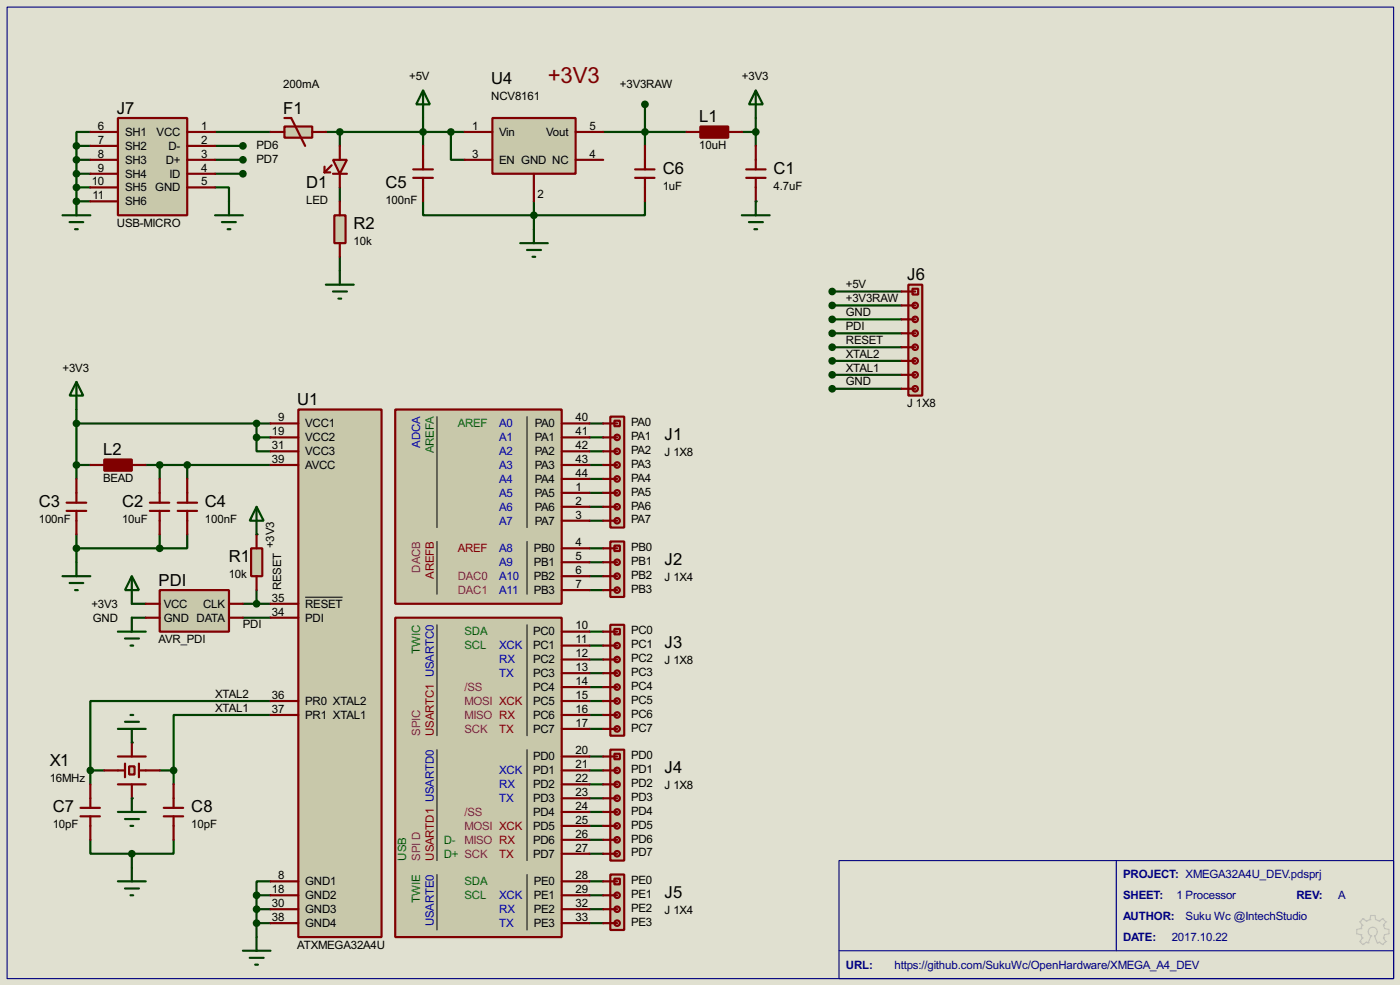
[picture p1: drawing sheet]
<svg xmlns="http://www.w3.org/2000/svg" width="256mm" height="180mm" viewBox="0 0 256 180" stroke-linecap="round" stroke-linejoin="round" font-family="sans-serif">
<path d="M0 0h256.5v180.3h-256.5z" fill="#e0e0d0"/>
<path d="M1.3 1.3h254v177.8h-254zM153.7 157.5h101.6v21.6h-101.6zM204.5 157.5v16.5M153.7 174h101.6" fill="none" stroke="#000080" stroke-width=".2"/>
<g fill="none" stroke="#c0c0c0" stroke-width=".2">
<path d="M249.2 172.3h.1M249.2 168.7h.1M249.3 171.1h.1M249.3 170h.1M249.6 171.7h.1M249.6 169.4h.1M249.7 168.2l.7 .4 .6-.3 .1-.7h.8l.1 .7 .7 .3 .6-.4 .6 .5-.4 .6 .2 .7 .8 .2-.1 .7-.7 .2-.2 .6 .4 .7-.6 .5-.6-.4-.4 .1-.5-1.3a.83 .83 0 0 0 .3-1.3 .83 .83 0 0 0-1.3 0 .83 .83 0 0 0 .4 1.3l-.5 1.3-.4-.1-.6 .4-.5-.5 .4-.7-.3-.6-.7-.2v-.8l.7-.1 .3-.7-.4-.6zM249.7 172.9h.1M249.7 168.2h.1M250.3 172.5h.1M250.3 168.6h.1M250.7 172.6h.1"/>
<path d="M251 168.3h.1M251.2 171.3h.1M251.8 171.3h.1M252.4 172.6h.1M252.7 168.6h.1M252.7 172.5h.1M253.3 168.2h.1M253.3 172.9h.1M253.5 169.4h.1M253.5 171.7h.1M253.9 168.7h.1M253.9 172.3h.1"/>
</g>
<path d="M47 163.9v7.6M47 169h2.6M47 166.4h2.6M47 163.9h2.6M49.6 161.3h-2.6v2.6" fill="none" stroke="#004000" stroke-width=".4"/>
<circle cx="138.5" cy="36.9" r=".2" fill="#004000"/>
<g fill="none" stroke="#004000" stroke-width=".4">
<path d="M135.9 24.2h2.6v2.5M14 77.5h35.6M14 75v12.7M47 77.5v2.6M14 85.1h2.6M14 97.8v5.1M26.7 85.1h22.9M29.3 85.1v2.6M29.3 97.8v2.6M34.3 97.8v2.6h-5M34.3 85.1v2.6M47 80.1v2.5h2.6"/>
<path d="M47 80.1h2.6M14 100.4h15.3M47 108v2.5h2.6"/>
</g>
<circle cx="47" cy="97.8" r=".2" fill="#004000"/>
<g fill="none" stroke="#004000" stroke-width=".4">
<path d="M39.4 34.3h2.6v2.6M108 77.5h2.5M108 80.1h2.5M108 82.6h2.5M108 85.1h2.5M108 87.7h2.5M108 90.2h2.5M108 92.8h2.5M108 95.3h2.5M24.2 110.5h2.5M24.2 113.1h2.5M44.5 110.5h2.5"/>
<path d="M44.5 113.1h5.1M108 100.4h2.5M108 102.9h2.5M108 105.5h2.5M108 108h2.5M108 115.6h2.5M108 118.2h2.5M108 120.7h2.5M108 123.2h2.5M108 125.8h2.5M108 128.3h2.5M108 130.9h2.5"/>
<path d="M108 133.4h2.5M108 138.5h2.5M108 141h2.5M108 143.6h2.5M108 146.1h2.5M108 148.6h2.5M108 151.2h2.5M108 153.7h2.5M108 156.3h2.5M108 161.3h2.5M108 163.9h2.5M108 166.4h2.5"/>
<path d="M108 169h2.5"/>
</g>
<circle cx="14" cy="36.9" r=".2" fill="#004000"/>
<g fill="none" stroke="#004000" stroke-width=".4">
<path d="M118.2 19.1v7.6M14 26.7v10.2h2.6M14 34.3h2.6M14 31.8h2.6M14 29.3h2.6M14 26.7h2.6M16.6 24.2h-2.6v2.5M39.4 31.8h5.1M39.4 29.3h5.1M39.4 26.7h5.1M39.4 24.2h10.2M59.7 24.2h25.4"/>
<path d="M62.3 24.2v2.5M62.3 34.3v2.6M77.5 36.9v2.5h40.7v-2.5M77.5 21.6v5.1M82.6 24.2v5.1h2.5M97.8 36.9v5.1M110.5 24.2h15.3M138.5 21.6v2.6M62.3 47v2.6M152.5 53.4h12.7M152.5 55.9h12.7M152.5 58.5h12.7"/>
<path d="M152.5 66.1h12.7M152.5 68.6h12.7M152.5 71.2h12.7M152.5 63.6h12.7M152.5 61h12.7M49.6 130.9h-17.8v10.1M49.6 128.3h-33v12.7M16.6 153.7v2.6h7.6M16.6 141v2.6M16.6 141h2.5M24.2 156.3v2.5M29.3 141h2.5"/>
<path d="M31.8 153.7v2.6h-7.6M31.8 141v2.6"/>
</g>
<g fill="#004000">
<circle cx="24.2" cy="135.9" r=".2"/>
<circle cx="24.2" cy="146.1" r=".2"/>
</g>
<path d="M72.4 113.1h30.5v58.4h-30.5z" fill="#c8c8aa" stroke="#800000" stroke-width=".4"/>
<path d="M80.1 114.4v20.3M96.6 114.4v20.3M80.1 137.2v20.3M96.6 137.2v20.3M80.1 160.1v10.1M96.6 160.1v10.1" fill="none" stroke="#000" stroke-width=".18"/>
<g fill="#c8c8aa" stroke="#800000" stroke-width=".4">
<path d="M54.7 75h15.2v96.5h-15.2z"/>
<path d="M72.4 75h30.5v35.5h-30.5z"/>
</g>
<path d="M80.1 76.3v20.3M96.6 76.3v20.3M80.1 99.1v9.7M96.6 99.1v9.7M55.9 109.3h6.9" fill="none" stroke="#000" stroke-width=".18"/>
<g fill="none" stroke="#800000" stroke-width=".4">
<path d="M125.8 24.2h2.5M133.4 24.2h2.5M136.7 31h3.6M136.7 32.6h3.6M138.5 26.7v4.3M138.5 32.6v4.3M49.6 77.5h5.1M102.9 77.5h5.1M12.2 93.5h3.6M12.2 92h3.6M14 87.7v4.3M14 93.5v4.3"/>
<path d="M16.6 85.1h2.5M24.2 85.1h2.5M27.5 93.5h3.5M27.5 92h3.5M29.3 87.7v4.3M29.3 93.5v4.3M32.6 93.5h3.5M32.6 92h3.5M34.3 87.7v4.3M34.3 93.5v4.3M49.6 80.1h5.1M49.6 82.6h5.1"/>
<path d="M49.6 85.1h5.1M102.9 80.1h5.1M102.9 82.6h5.1M102.9 85.1h5.1M102.9 90.2h5.1M102.9 92.8h5.1M102.9 95.3h5.1M102.9 87.7h5.1M49.6 113.1h5.1M49.6 110.5h5.1M102.9 115.6h5.1M102.9 118.2h5.1"/>
<path d="M102.9 100.4h5.1M102.9 102.9h5.1M102.9 105.5h5.1M102.9 108h5.1M49.6 128.3h5.1M49.6 130.9h5.1M102.9 120.7h5.1M102.9 123.2h5.1M102.9 125.8h5.1M102.9 128.3h5.1M102.9 130.9h5.1M102.9 133.4h5.1"/>
<path d="M102.9 138.5h5.1M102.9 141h5.1M102.9 143.6h5.1M102.9 146.1h5.1M102.9 148.6h5.1M102.9 151.2h5.1M102.9 153.7h5.1M102.9 156.3h5.1M49.6 161.3h5.1M49.6 163.9h5.1M49.6 166.4h5.1M49.6 169h5.1"/>
<path d="M102.9 161.3h5.1M102.9 163.9h5.1M102.9 166.4h5.1M102.9 169h5.1"/>
</g>
<g fill="none" stroke="#004000" stroke-width=".4">
<path d="M135.9 39.4h5.1M138.5 36.9v2.5M137.2 40.7h2.6M138.2 42h.5M14 69.9l1.3 2.5h-2.5zM14 69.9v5.1M11.5 105.5h5.1M12.8 106.7h2.5M13.8 108h.5M14 102.9v2.6M44.5 174h5.1M45.8 175.3h2.5"/>
<path d="M46.8 176.6h.5M47 171.5v2.5"/>
</g>
<g fill="#004000" stroke="#004000" stroke-width=".4">
<circle cx="47" cy="169" r=".5"/>
<circle cx="47" cy="166.4" r=".5"/>
<circle cx="47" cy="163.9" r=".5"/>
<circle cx="138.4" cy="24.2" r=".5"/>
<circle cx="47" cy="77.5" r=".5"/>
<circle cx="47" cy="80.1" r=".5"/>
<circle cx="29.2" cy="85.1" r=".5"/>
<circle cx="29.2" cy="100.4" r=".5"/>
<circle cx="34.3" cy="85.1" r=".5"/>
<circle cx="14" cy="85.1" r=".5"/>
<circle cx="14" cy="77.5" r=".5"/>
<circle cx="14" cy="100.4" r=".5"/>
</g>
<g fill="#800000" stroke="#800000" stroke-width=".4">
<path d="M128.3 23.2h5.1v2h-5.1z"/>
<path d="M19.1 84.1h5.1v2.1h-5.1z"/>
</g>
<path d="M46 100.4h2.1v5.1h-2.1z" fill="#c8c8aa" stroke="#800000" stroke-width=".4"/>
<path d="M47 97.8v2.6M47 105.5v2.5" fill="none" stroke="#800000" stroke-width=".4"/>
<circle cx="47" cy="110.5" r=".5" fill="#004000" stroke="#004000" stroke-width=".4"/>
<path d="M47 92.8l1.3 2.5h-2.5zM47 92.8v5M21.6 115.6h5.1M22.9 116.9h2.6M23.9 118.2h.5M24.2 105.5l1.3 2.5h-2.6zM24.2 105.5v5M24.2 113.1v2.5" fill="none" stroke="#004000" stroke-width=".4"/>
<path d="M29.3 108h12.7v7.6h-12.7z" fill="#c8c8aa" stroke="#800000" stroke-width=".4"/>
<path d="M26.7 110.5h2.6M26.7 113.1h2.6M42 110.5h2.5M42 113.1h2.5" fill="none" stroke="#800000" stroke-width=".4"/>
<g fill="#c8c8aa" stroke="#800000" stroke-width=".4">
<path d="M111.8 76.3h2.6v20.3h-2.6z"/>
<path d="M112.6 77h1v1h-1z"/>
</g>
<g fill="#c8c8aa" stroke="#800000" stroke-width=".4">
<circle cx="113" cy="80.1" r=".5"/>
<circle cx="113" cy="82.6" r=".5"/>
<circle cx="113" cy="85.1" r=".5"/>
<circle cx="113" cy="87.7" r=".5"/>
<circle cx="113" cy="90.2" r=".5"/>
<circle cx="113" cy="92.8" r=".5"/>
<circle cx="113" cy="95.3" r=".5"/>
</g>
<path d="M110.5 77.5h2.6M110.5 80.1h2.6M110.5 82.6h2.6M110.5 85.1h2.6M110.5 87.7h2.6M110.5 90.2h2.6M110.5 92.8h2.6M110.5 95.3h2.6" fill="none" stroke="#800000" stroke-width=".4"/>
<g fill="#c8c8aa" stroke="#800000" stroke-width=".4">
<path d="M111.8 99.1h2.6v10.2h-2.6z"/>
<path d="M112.6 99.9h1v1h-1z"/>
</g>
<g fill="#c8c8aa" stroke="#800000" stroke-width=".4">
<circle cx="113" cy="102.9" r=".5"/>
<circle cx="113" cy="105.5" r=".5"/>
<circle cx="113" cy="108" r=".5"/>
</g>
<path d="M110.5 100.4h2.6M110.5 102.9h2.6M110.5 105.5h2.6M110.5 108h2.6" fill="none" stroke="#800000" stroke-width=".4"/>
<g fill="#c8c8aa" stroke="#800000" stroke-width=".4">
<path d="M111.8 114.4h2.6v20.3h-2.6z"/>
<path d="M112.6 115.1h1v1h-1z"/>
</g>
<g fill="#c8c8aa" stroke="#800000" stroke-width=".4">
<circle cx="113" cy="118.2" r=".5"/>
<circle cx="113" cy="120.7" r=".5"/>
<circle cx="113" cy="123.2" r=".5"/>
<circle cx="113" cy="125.8" r=".5"/>
<circle cx="113" cy="128.3" r=".5"/>
<circle cx="113" cy="130.9" r=".5"/>
<circle cx="113" cy="133.4" r=".5"/>
</g>
<path d="M110.5 115.6h2.6M110.5 118.2h2.6M110.5 120.7h2.6M110.5 123.2h2.6M110.5 125.8h2.6M110.5 128.3h2.6M110.5 130.9h2.6M110.5 133.4h2.6" fill="none" stroke="#800000" stroke-width=".4"/>
<g fill="#c8c8aa" stroke="#800000" stroke-width=".4">
<path d="M111.8 137.2h2.6v20.3h-2.6z"/>
<path d="M112.6 138h1v1h-1z"/>
</g>
<g fill="#c8c8aa" stroke="#800000" stroke-width=".4">
<circle cx="113" cy="141" r=".5"/>
<circle cx="113" cy="143.6" r=".5"/>
<circle cx="113" cy="146.1" r=".5"/>
<circle cx="113" cy="148.6" r=".5"/>
<circle cx="113" cy="151.2" r=".5"/>
<circle cx="113" cy="153.7" r=".5"/>
<circle cx="113" cy="156.3" r=".5"/>
</g>
<path d="M110.5 138.5h2.6M110.5 141h2.6M110.5 143.6h2.6M110.5 146.1h2.6M110.5 148.6h2.6M110.5 151.2h2.6M110.5 153.7h2.6M110.5 156.3h2.6" fill="none" stroke="#800000" stroke-width=".4"/>
<g fill="#c8c8aa" stroke="#800000" stroke-width=".4">
<path d="M111.8 160.1h2.6v10.1h-2.6z"/>
<path d="M112.6 160.8h1v1.1h-1z"/>
</g>
<g fill="#c8c8aa" stroke="#800000" stroke-width=".4">
<circle cx="113" cy="163.9" r=".5"/>
<circle cx="113" cy="166.4" r=".5"/>
<circle cx="113" cy="169" r=".5"/>
</g>
<path d="M110.5 161.3h2.6M110.5 163.9h2.6M110.5 166.4h2.6M110.5 169h2.6" fill="none" stroke="#800000" stroke-width=".4"/>
<path d="M21.6 21.6h12.7v17.8h-12.7z" fill="#c8c8aa" stroke="#800000" stroke-width=".4"/>
<path d="M16.6 24.2h5M16.6 26.7h5M16.6 29.3h5M16.6 31.8h5M16.6 34.3h5M16.6 36.9h5M34.3 24.2h5.1M34.3 26.7h5.1M34.3 29.3h5.1M34.3 31.8h5.1M34.3 34.3h5.1" fill="none" stroke="#800000" stroke-width=".4"/>
<path d="M11.5 39.4h5.1M14 36.9v2.5M39.4 39.4h5.1M42 36.9v2.5M12.8 40.7h2.5M13.8 42h.5M40.7 40.7h2.5M41.7 42h.5" fill="none" stroke="#004000" stroke-width=".4"/>
<g fill="#004000" stroke="#004000" stroke-width=".4">
<circle cx="14" cy="36.9" r=".5"/>
<circle cx="14" cy="34.3" r=".5"/>
<circle cx="14" cy="31.8" r=".5"/>
<circle cx="14" cy="29.3" r=".5"/>
<circle cx="14" cy="26.7" r=".5"/>
<circle cx="44.5" cy="31.8" r=".5"/>
<circle cx="44.5" cy="29.3" r=".5"/>
<circle cx="44.5" cy="26.7" r=".5"/>
</g>
<g fill="#c8c8aa" stroke="#800000" stroke-width=".4">
<path d="M166.4 52.1h2.6v20.3h-2.6z"/>
<path d="M167.2 52.9h1v1h-1z"/>
</g>
<g fill="#c8c8aa" stroke="#800000" stroke-width=".4">
<circle cx="167.6" cy="55.9" r=".5"/>
<circle cx="167.6" cy="58.5" r=".5"/>
<circle cx="167.6" cy="61" r=".5"/>
<circle cx="167.6" cy="63.6" r=".5"/>
<circle cx="167.6" cy="66.1" r=".5"/>
<circle cx="167.6" cy="68.6" r=".5"/>
<circle cx="167.6" cy="71.2" r=".5"/>
</g>
<g fill="none" stroke="#800000" stroke-width=".4">
<path d="M75.7 32.6h3.6M75.7 31h3.6M77.5 26.7v4.3M77.5 32.6v4.3M116.4 32.6h3.5M116.4 31h3.5M118.2 26.7v4.3M118.2 32.6v4.3M165.2 53.4h2.5M165.2 55.9h2.5M165.2 58.5h2.5M165.2 61h2.5"/>
<path d="M165.2 63.6h2.5M165.2 66.1h2.5M165.2 68.6h2.5M165.2 71.2h2.5M14.8 149.4h3.5M14.8 147.9h3.5M16.6 143.6v4.3M16.6 149.4v4.3M30 149.4h3.6M30 147.9h3.6M31.8 143.6v4.3M31.8 149.4v4.3"/>
</g>
<g fill="#004000" stroke="#004000" stroke-width=".4">
<circle cx="152.4" cy="53.4" r=".5"/>
<circle cx="152.4" cy="55.9" r=".5"/>
<circle cx="152.4" cy="66.1" r=".5"/>
<circle cx="152.4" cy="68.6" r=".5"/>
<circle cx="152.4" cy="71.2" r=".5"/>
<circle cx="118.1" cy="24.2" r=".5"/>
<circle cx="77.5" cy="24.2" r=".5"/>
<circle cx="97.8" cy="39.4" r=".5"/>
<circle cx="24.1" cy="156.3" r=".5"/>
<circle cx="31.8" cy="141" r=".5"/>
<circle cx="16.5" cy="141" r=".5"/>
<circle cx="152.4" cy="63.6" r=".5"/>
<circle cx="152.4" cy="61" r=".5"/>
<circle cx="152.4" cy="58.5" r=".5"/>
</g>
<path d="M95.3 44.5h5.1M96.6 45.8h2.5M97.6 47h.5M97.8 42v2.5M24.2 158.8v2.5M21.6 161.3h5.1M22.9 162.6h2.6M23.9 163.9h.5" fill="none" stroke="#004000" stroke-width=".4"/>
<path d="M52.1 23.2h5.1v2h-5.1z" fill-rule="evenodd" fill="#c8c8aa" stroke="#800000" stroke-width=".4"/>
<path d="M49.6 24.2h2.5M52.1 21.6h1.3l2.5 5.1M57.2 24.2h2.5" fill="none" stroke="#800000" stroke-width=".4"/>
<path d="M77.5 16.6l1.3 2.5h-2.5zM77.5 16.6v5" fill="none" stroke="#004000" stroke-width=".4"/>
<path d="M90.2 21.6h15.3v10.2h-15.3z" fill="#c8c8aa" stroke="#800000" stroke-width=".4"/>
<path d="M85.1 24.2h5.1M85.1 29.3h5.1M97.8 31.8v5.1M105.5 24.2h5M105.5 29.3h5" fill="none" stroke="#800000" stroke-width=".4"/>
<g fill="#004000" stroke="#004000" stroke-width=".4">
<circle cx="82.6" cy="24.2" r=".5"/>
<circle cx="118.1" cy="19.1" r=".5"/>
</g>
<path d="M138.5 16.6l1.3 2.5h-2.6zM138.5 16.6v5" fill="none" stroke="#004000" stroke-width=".4"/>
<path d="M61 29.3h2.6l-1.3 2.5z" fill="#c8c8aa" stroke="#800000" stroke-width=".4"/>
<path d="M59.5 30.5v1.1M59.5 31.6h1M60.8 30.3l-1.3 1.3M61 31.8h2.6M62.3 26.7v2.6M62.3 31.8v2.5" fill="none" stroke="#800000" stroke-width=".4"/>
<path d="M61.3 39.4h2v5.1h-2z" fill="#c8c8aa" stroke="#800000" stroke-width=".4"/>
<path d="M62.3 36.9v2.5M62.3 44.5v2.5M22.9 139.8v2.5M25.5 139.8v2.5" fill="none" stroke="#800000" stroke-width=".4"/>
<circle cx="62.2" cy="24.2" r=".5" fill="#004000" stroke="#004000" stroke-width=".4"/>
<path d="M59.7 52.1h5.1M61 53.4h2.6M62 54.7h.5M62.3 49.6v2.5" fill="none" stroke="#004000" stroke-width=".4"/>
<path d="M23.7 140.3h1v1.5h-1z" fill="#c8c8aa" stroke="#800000" stroke-width=".4"/>
<path d="M21.6 138.5h5.1M24.2 135.9v2.6M19.1 141h3.8M21.6 143.6h5.1M24.2 143.6v2.5M25.5 141h3.8" fill="none" stroke="#800000" stroke-width=".4"/>
<path d="M21.6 133.4h5.1M22.9 132.1h2.6M23.9 130.9h.5M24.2 133.4v2.5M21.6 148.6h5.1M22.9 149.9h2.6M23.9 151.2h.5M24.2 146.1v2.5" fill="none" stroke="#004000" stroke-width=".4"/>
<text font-size="4.6" fill="#800000" x="100.4" y="15.1">+3V3</text>
<g font-size="3.4">
<text x="90" y="15.3">U4</text>
<text x="21.4" y="20.8">J7</text>
<text x="51.9" y="20.8">F1</text>
<text x="128.1" y="22.4">L1</text>
<text x="56.1" y="34.4">D1</text>
<text x="70.6" y="34.4">C5</text>
<text x="121.4" y="31.8">C6</text>
<text x="141.7" y="31.8">C1</text>
<text x="64.8" y="42">R2</text>
<text x="166.2" y="51.3">J6</text>
<text x="54.5" y="74.1">U1</text>
<text x="18.9" y="83.3">L2</text>
<text x="121.8" y="80.5">J1</text>
<text x="7.1" y="92.8">C3</text>
<text x="22.4" y="92.8">C2</text>
<text x="37.6" y="92.8">C4</text>
<text x="29.1" y="107.2">PDI</text>
<text x="41.9" y="102.9">R1</text>
<text x="121.8" y="103.4">J2</text>
<text x="121.8" y="118.6">J3</text>
<text x="9.1" y="140.2">X1</text>
<text x="121.8" y="141.5">J4</text>
<text x="9.7" y="148.7">C7</text>
<text x="35.1" y="148.7">C8</text>
<text x="121.8" y="164.4">J5</text>
</g>
<g font-size="2.4">
<text x="51.9" y="16.1">200mA</text>
<text x="75" y="14.7">+5V</text>
<text x="113.6" y="16.1">+3V3RAW</text>
<text x="135.9" y="14.7">+3V3</text>
<text x="18" y="23.8">6</text>
<text x="36.9" y="23.8">1</text>
<text x="86.5" y="23.8">1</text>
<text x="90" y="18.3">NCV8161</text>
<text x="108" y="23.8">5</text>
<text x="18" y="26.3">7</text>
<text x="18" y="28.9">8</text>
<text x="22.9" y="24.9">SH1</text>
<text x="22.9" y="27.4">SH2</text>
<text x="22.9" y="30">SH3</text>
<text x="28.7" y="24.9">VCC</text>
<text x="30.4" y="30">D+</text>
<text x="30.9" y="27.4">D-</text>
<text x="36.9" y="26.3">2</text>
<text x="36.9" y="28.9">3</text>
<text x="47" y="29.8">PD7</text>
<text x="47" y="27.2">PD6</text>
<text x="86.5" y="28.9">3</text>
<text x="91.5" y="24.9">Vin</text>
<text x="91.5" y="30">EN GND NC</text>
<text x="100.1" y="24.9">Vout</text>
<text x="108" y="28.9">4</text>
<text x="128.1" y="27.3">10uH</text>
<text x="16.8" y="33.9">10</text>
<text x="18" y="31.4">9</text>
<text x="22.9" y="32.5">SH4</text>
<text x="22.9" y="35">SH5 GND</text>
<text x="31.1" y="32.5">ID</text>
<text x="36.9" y="31.4">4</text>
<text x="36.9" y="33.9">5</text>
<text x="121.4" y="34.7">1uF</text>
<text x="141.7" y="34.7">4.7uF</text>
<text x="17" y="36.5">11</text>
<text x="21.4" y="41.5">USB-MICRO</text>
<text x="22.9" y="37.6">SH6</text>
<text x="56.1" y="37.3">LED</text>
<text x="70.6" y="37.3">100nF</text>
<text x="98.5" y="36.2">2</text>
<text x="64.8" y="44.9">10k</text>
<text x="155" y="52.8">+5V</text>
<text x="155" y="55.3">+3V3RAW</text>
<text x="155" y="57.9">GND</text>
<text x="155" y="65.5">XTAL2</text>
<text x="155" y="63">RESET</text>
<text x="155" y="60.4">PDI</text>
<text x="11.5" y="68.1">+3V3</text>
<text x="155" y="68">XTAL1</text>
<text x="155" y="70.6">GND</text>
<text x="51" y="77.1">9</text>
<text x="105.5" y="77.1">40</text>
<text x="115.6" y="78">PA0</text>
<text x="166.2" y="74.5">J 1X8</text>
<text x="49.8" y="79.7">19</text>
<text x="49.8" y="82.2">31</text>
<text x="55.9" y="78.2">VCC1</text>
<text x="55.9" y="80.8">VCC2</text>
<text x="55.9" y="83.3">VCC3</text>
<text x="98" y="78.2">PA0</text>
<text x="98" y="80.8">PA1</text>
<text x="98" y="83.3">PA2</text>
<text x="105.5" y="79.7">41</text>
<text x="105.5" y="82.2">42</text>
<text x="115.6" y="80.6">PA1</text>
<text x="115.6" y="83.1">PA2</text>
<text x="121.8" y="83.4">J 1X8</text>
<text x="18.9" y="88.2">BEAD</text>
<text x="49.8" y="84.7">39</text>
<text x="55.9" y="85.8">AVCC</text>
<text x="98" y="85.8">PA3</text>
<text x="98" y="88.4">PA4</text>
<text x="105.5" y="89.8">1</text>
<text x="105.5" y="84.7">43</text>
<text x="105.5" y="87.3">44</text>
<text x="115.6" y="85.6">PA3</text>
<text x="115.6" y="88.2">PA4</text>
<text x="7.1" y="95.7">100nF</text>
<text x="22.4" y="95.7">10uF</text>
<text x="37.6" y="95.7">100nF</text>
<text x="98" y="90.9">PA5</text>
<text x="98" y="93.5">PA6</text>
<text x="105.5" y="92.4">2</text>
<text x="105.5" y="94.9">3</text>
<text x="115.6" y="90.7">PA5</text>
<text x="115.6" y="93.3">PA6</text>
<text x="115.6" y="95.8">PA7</text>
<text x="50.2" y="100.4" transform="rotate(-90 50.2 100.4)">+3V3</text>
<text x="97.8" y="101.1">PB0</text>
<text x="98" y="96">PA7</text>
<text x="105.5" y="100">4</text>
<text x="115.6" y="100.9">PB0</text>
<text x="41.9" y="105.9">10k</text>
<text x="97.8" y="103.6">PB1</text>
<text x="97.8" y="106.2">PB2</text>
<text x="105.5" y="102.5">5</text>
<text x="105.5" y="105.1">6</text>
<text x="105.5" y="107.6">7</text>
<text x="115.6" y="103.4">PB1</text>
<text x="115.6" y="106">PB2</text>
<text x="121.8" y="106.3">J 1X4</text>
<text x="16.8" y="111.2">+3V3</text>
<text x="17" y="113.8">GND</text>
<text x="30" y="111.2">VCC</text>
<text x="30" y="113.8">GND DATA</text>
<text x="37.2" y="111.2">CLK</text>
<text x="49.8" y="112.7">34</text>
<text x="49.8" y="110.1">35</text>
<text x="51.5" y="108" transform="rotate(-90 51.5 108)">RESET</text>
<text x="55.9" y="113.8">PDI</text>
<text x="55.9" y="111.2">RESET</text>
<text x="97.8" y="108.7">PB3</text>
<text x="115.6" y="108.5">PB3</text>
<text x="29.1" y="117.7">AVR_PDI</text>
<text x="44.5" y="115">PDI</text>
<text x="97.7" y="116.3">PC0</text>
<text x="97.7" y="118.9">PC1</text>
<text x="105.5" y="115.2">10</text>
<text x="105.5" y="117.8">11</text>
<text x="115.6" y="116.1">PC0</text>
<text x="115.6" y="118.7">PC1</text>
<text x="97.7" y="121.4">PC2</text>
<text x="97.7" y="123.9">PC3</text>
<text x="105.5" y="120.3">12</text>
<text x="105.5" y="122.8">13</text>
<text x="105.5" y="125.4">14</text>
<text x="115.6" y="121.2">PC2</text>
<text x="115.6" y="123.7">PC3</text>
<text x="121.8" y="121.5">J 1X8</text>
<text x="39.4" y="130.3">XTAL1</text>
<text x="39.4" y="127.7">XTAL2</text>
<text x="49.8" y="127.9">36</text>
<text x="49.8" y="130.5">37</text>
<text x="55.9" y="129">PR0 XTAL2</text>
<text x="55.9" y="131.6">PR1 XTAL1</text>
<text x="97.7" y="126.5">PC4</text>
<text x="97.7" y="129">PC5</text>
<text x="97.7" y="131.6">PC6</text>
<text x="105.5" y="127.9">15</text>
<text x="105.5" y="130.5">16</text>
<text x="115.6" y="126.3">PC4</text>
<text x="115.6" y="128.8">PC5</text>
<text x="115.6" y="131.4">PC6</text>
<text x="97.7" y="134.1">PC7</text>
<text x="105.5" y="133">17</text>
<text x="115.6" y="133.9">PC7</text>
<text x="9.1" y="143.1">16MHz</text>
<text x="97.7" y="139.2">PD0</text>
<text x="97.7" y="141.7">PD1</text>
<text x="105.5" y="138.1">20</text>
<text x="105.5" y="140.6">21</text>
<text x="105.5" y="143.2">22</text>
<text x="115.6" y="139">PD0</text>
<text x="115.6" y="141.5">PD1</text>
<text x="97.7" y="144.3">PD2</text>
<text x="97.7" y="146.8">PD3</text>
<text x="97.7" y="149.3">PD4</text>
<text x="105.5" y="145.7">23</text>
<text x="105.5" y="148.2">24</text>
<text x="115.6" y="144.1">PD2</text>
<text x="115.6" y="146.6">PD3</text>
<text x="115.6" y="149.1">PD4</text>
<text x="121.8" y="144.4">J 1X8</text>
<text x="9.7" y="151.6">10pF</text>
<text x="35.1" y="151.6">10pF</text>
<text x="97.7" y="151.9">PD5</text>
<text x="97.7" y="154.4">PD6</text>
<text x="105.5" y="150.8">25</text>
<text x="105.5" y="153.3">26</text>
<text x="105.5" y="155.9">27</text>
<text x="115.6" y="151.7">PD5</text>
<text x="115.6" y="154.2">PD6</text>
<text x="51" y="160.9">8</text>
<text x="97.7" y="157">PD7</text>
<text x="105.5" y="160.9">28</text>
<text x="115.6" y="156.8">PD7</text>
<text x="115.6" y="161.8">PE0</text>
<text x="49.8" y="163.5">18</text>
<text x="49.8" y="166">30</text>
<text x="55.9" y="162">GND1</text>
<text x="55.9" y="164.6">GND2</text>
<text x="55.9" y="167.1">GND3</text>
<text x="97.8" y="162">PE0</text>
<text x="97.8" y="164.6">PE1</text>
<text x="97.8" y="167.1">PE2</text>
<text x="105.5" y="163.5">29</text>
<text x="105.5" y="166">32</text>
<text x="115.6" y="164.4">PE1</text>
<text x="115.6" y="166.9">PE2</text>
<text x="121.8" y="167.3">J 1X4</text>
<text x="49.8" y="168.6">38</text>
<text x="54.5" y="173.6">ATXMEGA32A4U</text>
<text x="55.9" y="169.7">GND4</text>
<text x="97.8" y="169.7">PE3</text>
<text x="105.5" y="168.6">33</text>
<text x="115.6" y="169.5">PE3</text>
</g>
<text font-size="2.4" fill="#00f" x="77" y="82" transform="rotate(-90 77 82)">ADCA</text>
<g font-size="2.4" fill="#008000">
<text x="79.5" y="82.9" transform="rotate(-90 79.5 82.9)">AREFA</text>
<text x="83.9" y="78.2">AREF</text>
<text x="77" y="119.7" transform="rotate(-90 77 119.7)">TWIC</text>
<text x="85.1" y="116.3">SDA</text>
<text x="85.1" y="118.9">SCL</text>
<text x="81.3" y="154.4">D- MISO RX</text>
<text x="74.4" y="157.5" transform="rotate(-90 74.4 157.5)">USB</text>
<text x="81.3" y="157">D+ SCK</text>
<text x="77" y="165.2" transform="rotate(-90 77 165.2)">TWIE</text>
<text x="85.1" y="162">SDA</text>
<text x="85.1" y="164.6">SCL</text>
</g>
<g font-size="2.4" fill="#0000c0">
<text x="91.5" y="78.2">A0</text>
<text x="91.5" y="80.8">A1</text>
<text x="91.5" y="83.3">A2</text>
<text x="91.5" y="85.8">A3</text>
<text x="91.5" y="88.4">A4</text>
<text x="91.5" y="90.9">A5</text>
<text x="91.5" y="93.5">A6</text>
<text x="91.5" y="96">A7</text>
<text x="91.5" y="101.1">A8</text>
<text x="91.5" y="103.6">A9</text>
<text x="91.5" y="106.2">A10</text>
<text x="91.5" y="108.7">A11</text>
<text x="91.5" y="118.9">XCK</text>
<text x="91.5" y="121.4">RX</text>
<text x="91.5" y="123.9">TX</text>
<text x="91.5" y="141.7">XCK</text>
<text x="91.5" y="144.3">RX</text>
<text x="91.5" y="146.8">TX</text>
<text x="91.5" y="164.6">XCK</text>
<text x="91.5" y="167.1">RX</text>
<text x="79.5" y="169.5" transform="rotate(-90 79.5 169.5)">USARTE0</text>
<text x="91.5" y="169.7">TX</text>
</g>
<g font-size="2.4" fill="#800000">
<text x="83.9" y="101.1">AREF</text>
<text x="79.5" y="105.9" transform="rotate(-90 79.5 105.9)">AREFB</text>
<text x="79.5" y="134.6" transform="rotate(-90 79.5 134.6)">USARTC1 USARTC0</text>
<text x="91.5" y="134.1">TX</text>
<text x="79.5" y="157.5" transform="rotate(-90 79.5 157.5)">USARTD1 USARTD0</text>
<text x="91.5" y="157">TX</text>
</g>
<g font-size="2.4" fill="#800080">
<text x="77" y="104.8" transform="rotate(-90 77 104.8)">DACB</text>
<text x="83.9" y="106.2">DAC0</text>
<text x="83.9" y="108.7">DAC1</text>
<text x="85.1" y="126.5">/SS</text>
<text x="85.1" y="129">MOSI XCK</text>
<text x="85.1" y="131.6">MISO RX</text>
<text x="77" y="134.7" transform="rotate(-90 77 134.7)">SPIC</text>
<text x="85.1" y="134.1">SCK</text>
<text x="85.1" y="149.3">/SS</text>
<text x="85.1" y="151.9">MOSI XCK</text>
<text x="77" y="157.5" transform="rotate(-90 77 157.5)">SPI D</text>
</g>
<g font-size="2.4" fill="#000080">
<text x="205.8" y="160.8">PROJECT: XMEGA32A4U_DEV.pdsprj</text>
<text x="205.8" y="164.6">SHEET:</text>
<text x="215.5" y="164.6">1 Processor</text>
<text x="237.5" y="164.6">REV:</text>
<text x="245.2" y="164.6">A</text>
<text x="205.8" y="168.4">AUTHOR:</text>
<text x="205.8" y="172.2">DATE:</text>
<text x="214.7" y="172.2">2017.10.22</text>
<text x="217.2" y="168.4">Suku Wc @IntechStudio</text>
<text x="155" y="177.3">URL:</text>
<text x="163.9" y="177.3">https://github.com/SukuWc/OpenHardware/XMEGA_A4_DEV</text>
</g>
</svg>
